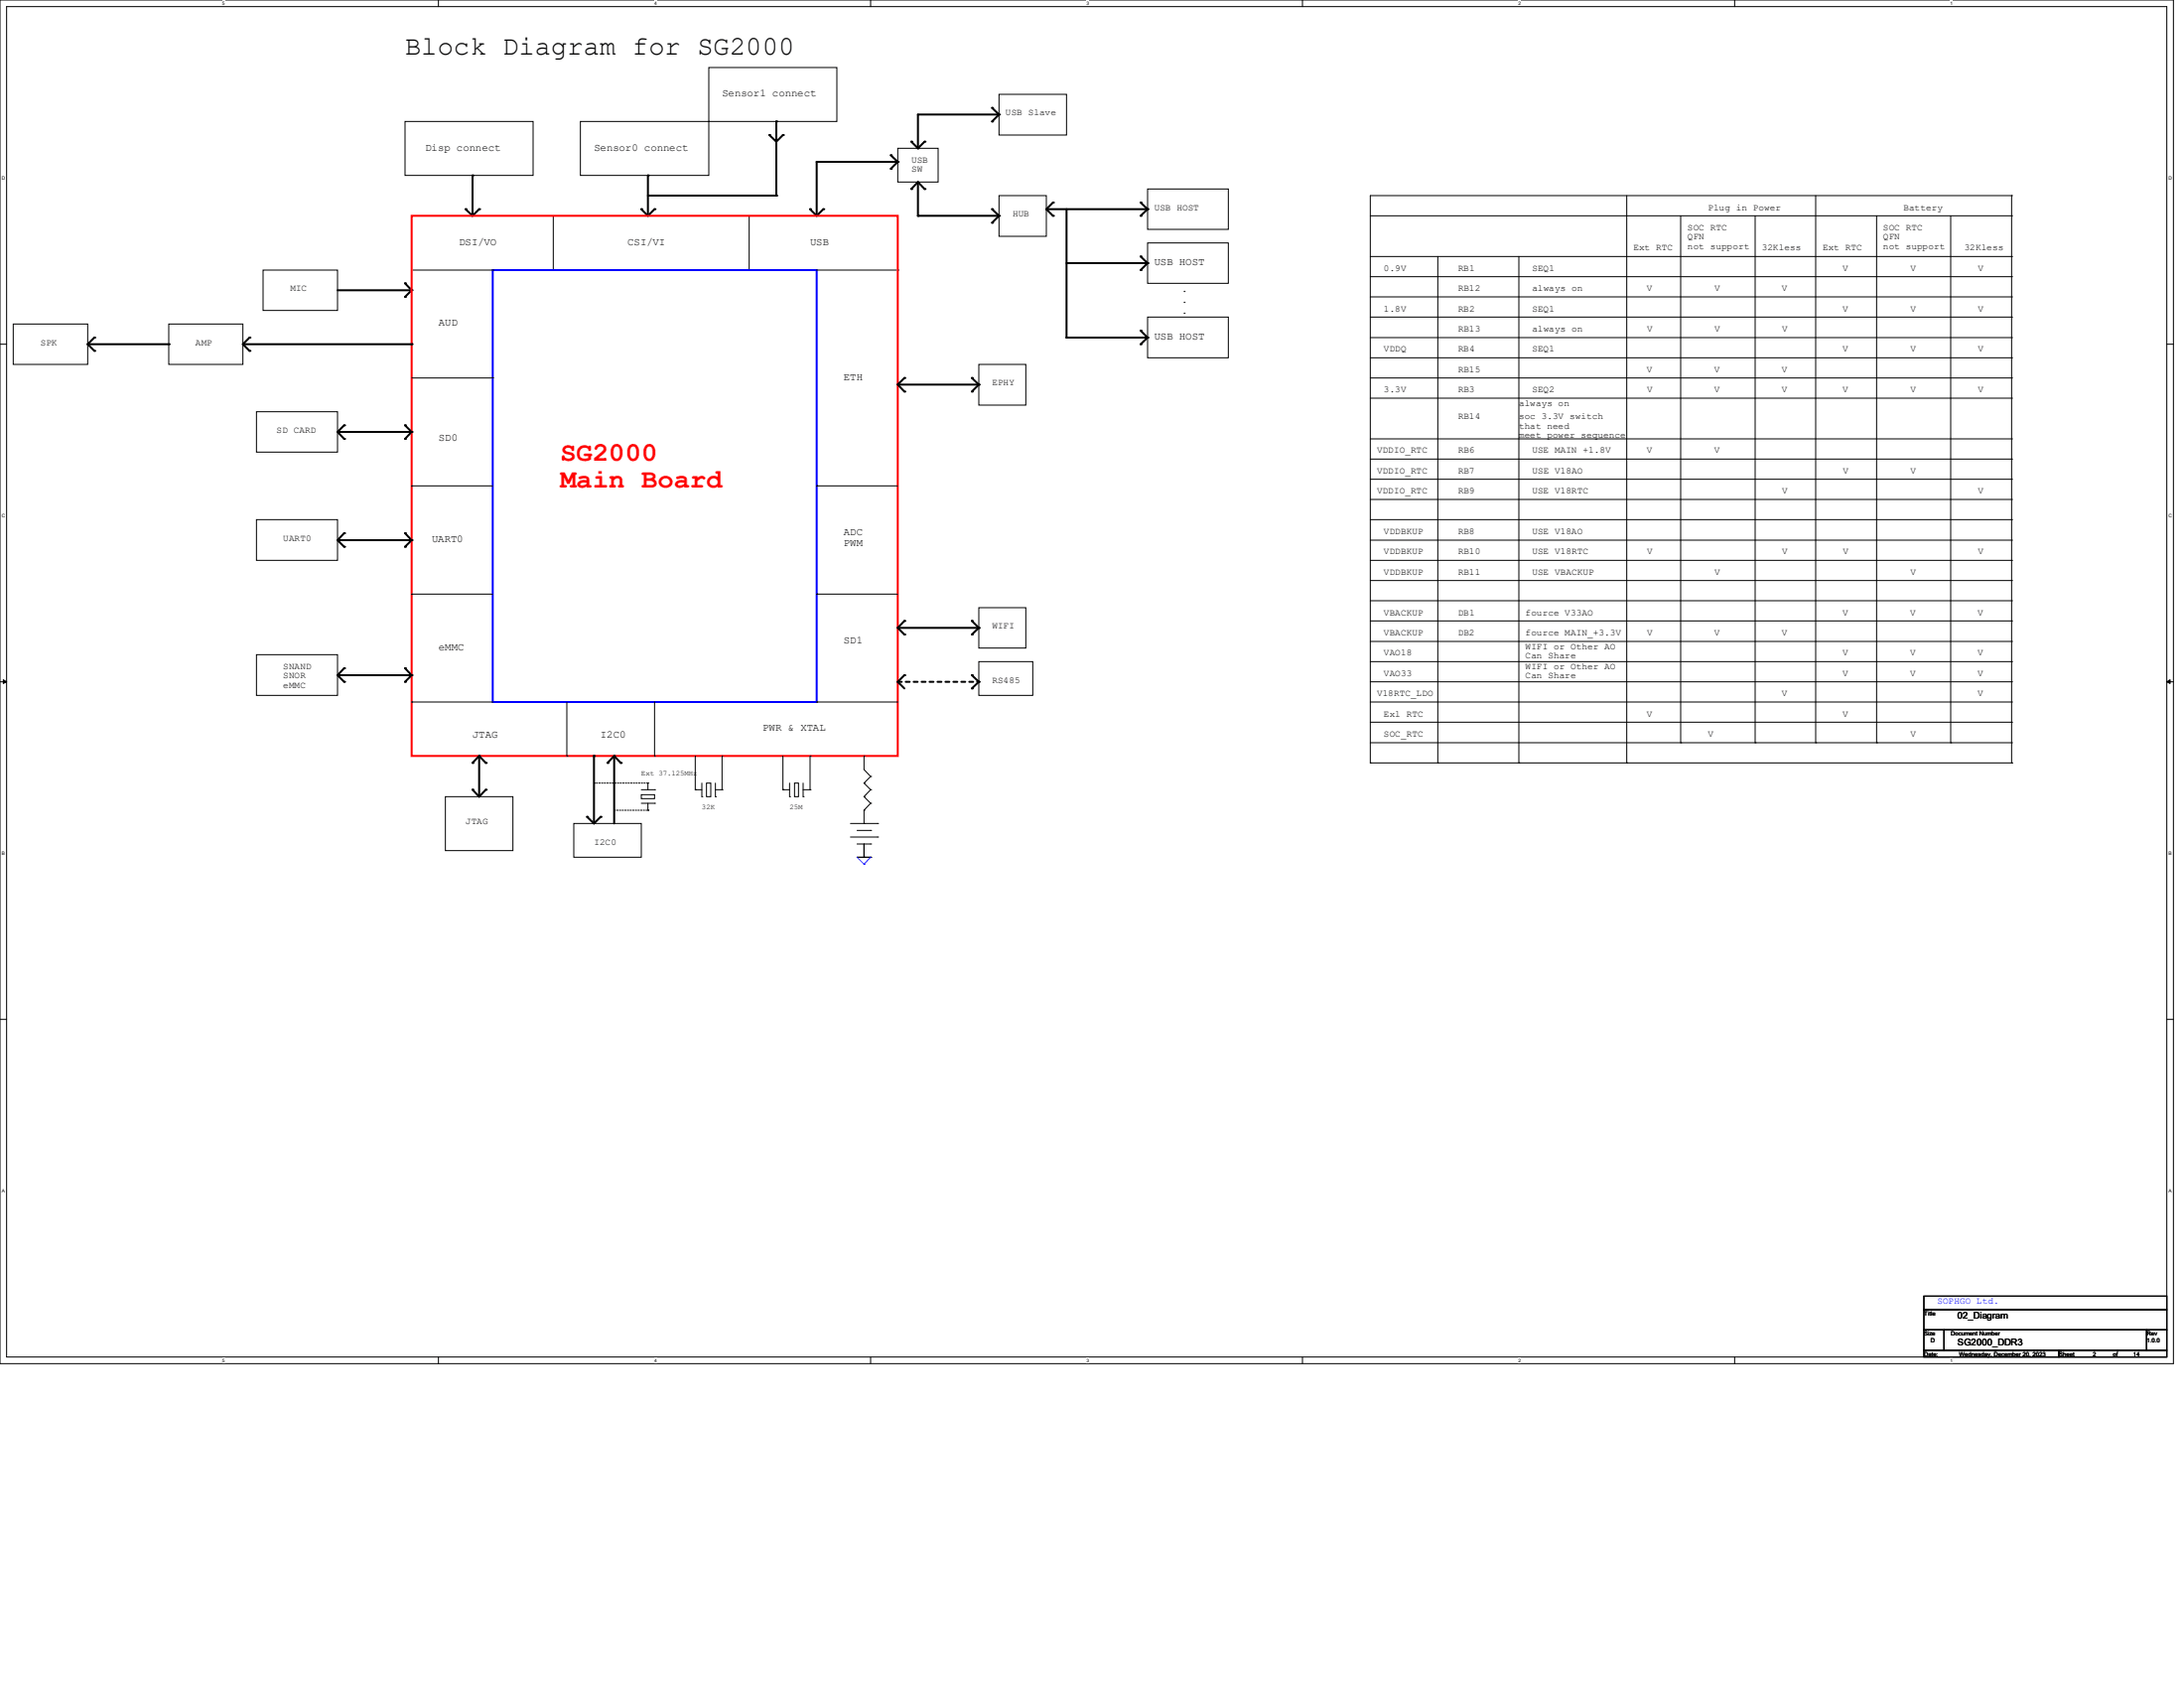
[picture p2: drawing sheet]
<svg xmlns="http://www.w3.org/2000/svg" width="279mm" height="216mm" viewBox="0 0 279 216" stroke-linecap="round" stroke-linejoin="round" font-family="sans-serif">
<path d="M0 0h278v174.4h-278zM.8 .8h276.4v172.8h-276.4z" fill="none" stroke="#000" stroke-width=".13"/>
<g fill="#fff">
<path d="M28.4 .1h.3v.7h-.3z"/>
<path d="M28.4 173.7h.3v.6h-.3z"/>
</g>
<path d="M56.1 0v.8M56.1 173.6v.8" fill="none" stroke="#000" stroke-width=".13"/>
<g fill="#fff">
<path d="M83.7 .1h.3v.7h-.3z"/>
<path d="M83.7 173.7h.3v.6h-.3z"/>
</g>
<path d="M111.4 0v.8M111.4 173.6v.8" fill="none" stroke="#000" stroke-width=".13"/>
<g fill="#fff">
<path d="M139 .1h.3v.7h-.3z"/>
<path d="M139 173.7h.3v.6h-.3z"/>
</g>
<path d="M166.6 0v.8M166.6 173.6v.8" fill="none" stroke="#000" stroke-width=".13"/>
<g fill="#fff">
<path d="M194.2 .1h.3v.7h-.3z"/>
<path d="M194.2 173.7h.3v.6h-.3z"/>
</g>
<path d="M221.9 0v.8M221.9 173.6v.8" fill="none" stroke="#000" stroke-width=".13"/>
<g fill="#fff">
<path d="M249.5 .1h.3v.7h-.3z"/>
<path d="M249.5 173.7h.3v.6h-.3z"/>
<path d="M.2 22.4h.4v.7h-.4z"/>
<path d="M277.4 22.4h.4v.7h-.4z"/>
<path d="M.2 65.6h.4v.7h-.4z"/>
<path d="M277.4 65.6h.4v.7h-.4z"/>
</g>
<path d="M0 44h.8M277.2 44h.8" fill="none" stroke="#000" stroke-width=".13"/>
<g fill="#fff">
<path d="M.2 108.8h.4v.7h-.4z"/>
<path d="M277.4 108.8h.4v.7h-.4z"/>
</g>
<path d="M0 87.2h.8M277.2 87.2h.8" fill="none" stroke="#000" stroke-width=".13"/>
<path d="M.4 87l.4 .2-.4 .2zM277.2 87.2l.4-.2v.4z" fill="#000" stroke="#000" stroke-width=".13"/>
<g fill="#fff">
<path d="M.2 152h.4v.7h-.4z"/>
<path d="M277.4 152h.4v.7h-.4z"/>
</g>
<g fill="none" stroke="#000" stroke-width=".13">
<path d="M51.8 15.5h16.4v6.9h-16.4zM74.3 15.5h16.4v6.9h-16.4zM90.7 8.6h16.4v6.9h-16.4zM114.9 19h5.1v4.3h-5.1zM127.8 12.1h8.6v5.2h-8.6zM33.7 34.5h9.5v5.2h-9.5zM52.7 34.5h10.3M63 34.5h.1M70.8 34.5h.1M70.8 27.6v6.9M95.8 34.5h.1M95.8 27.6v6.9"/>
<path d="M104.5 34.5h10.4M114.9 34.5h.1M127.8 25h6.1v5.2h-6.1zM146.8 24.2h10.3v5.1h-10.3zM146.8 31.1h10.3v5.1h-10.3zM175.3 27.6h82M175.3 32.8h82M175.3 35.4h82M175.3 38h82M183.9 32.8v64.8M194.3 32.8v64.8M208.1 25v72.6"/>
<path d="M215 27.6v67.4M224.5 27.6v67.4M232.3 25v70M240.1 27.6v67.4M249.6 27.6v67.4M257.3 25h.1M257.3 27.6h.1M257.3 32.8h.1M257.3 35.4h.1M257.3 38h.1M257.3 25h-82v72.6M257.3 25v72.6"/>
<path d="M1.7 41.4h9.5v5.2h-9.5zM21.6 41.4h9.5v5.2h-9.5zM32.8 52.7h10.4v5.1h-10.4zM52.7 48.3h10.3M63 48.3h.1M125.2 46.6h6v5.2h-6zM146.8 40.6h10.3v5.2h-10.3zM175.3 40.6h82M175.3 43.2h82M175.3 45.8h82M175.3 48.3h82M175.3 50.9h82"/>
<path d="M175.3 56.1h82M175.3 58.7h82M257.3 40.6h.1M257.3 43.2h.1M257.3 45.8h.1M257.3 48.3h.1M257.3 50.9h.1M257.3 56.1h.1M257.3 58.7h.1M32.8 66.5h10.4v5.2h-10.4zM52.7 62.1h.1M52.7 76h.1"/>
<path d="M52.7 62.1h10.3M52.7 76h10.3M104.5 62.1h.1M104.5 76h.1M104.5 62.1h10.4M104.5 76h10.4M125.2 77.7h6v5.2h-6zM175.3 61.3h82M175.3 63.9h82M175.3 66.5h82M175.3 69.1h82M175.3 71.7h82"/>
<path d="M175.3 74.3h82M175.3 76.8h82M175.3 79.4h82M257.3 61.3h.1M257.3 63.9h.1M257.3 66.5h.1M257.3 69.1h.1M257.3 71.7h.1M257.3 74.3h.1M257.3 76.8h.1M257.3 79.4h.1M32.8 83.7h10.4v5.2h-10.4z"/>
<path d="M52.7 89.8h.1M52.7 89.8h10.3M72.5 96.7h.1M72.5 89.8v6.9M83.7 96.7h.1M83.7 89.8v6.9M88.9 96.7v4.3M92.4 96.7h.1M92.4 96.7v4.3M100.2 96.7v4.3M103.6 96.7h.1M103.6 96.7v4.3"/>
<path d="M104.5 89.8h.1M104.5 89.8h10.4M110.5 96.7h.1M110.5 96.7v1.7l.9 .9M111.4 99.3h.1M111.4 99.3l-.9 .9M125.2 84.6h6.9v4.3h-6.9zM175.3 97.6h.1M175.3 82h82M175.3 84.6h82M175.3 87.2h82M175.3 89.8h82"/>
<path d="M175.3 92.4h82M175.3 95h82M175.3 97.6h82M183.9 97.6h.1M194.3 97.6h.1M208.1 97.6h.1M215 95h.1M224.5 95h.1M232.3 95h.1M240.1 95h.1M249.6 95h.1M257.3 97.6h.1"/>
<path d="M257.3 82h.1M257.3 84.6h.1M257.3 87.2h.1M257.3 89.8h.1M257.3 92.4h.1M257.3 95h.1M57 101.9h8.6v6.9h-8.6zM73.4 105.3h8.6v4.3h-8.6zM76 100.2h.1M76 100.2h6.9M78.6 103.6h4.3M82 101.6h1.7v.6h-1.7z"/>
<path d="M82 101h1.7M82 102.7h1.7M82.9 103.6h.1M82.9 100.2h.1M82.9 100.2v.8M82.9 102.7v.9M83.7 102.7h.1M83.7 101h.1M88.9 101h.1M88.9 101h.9M89.8 101.9h.1M89.8 100.2v1.7"/>
<path d="M90.4 100.2h.5v1.7h-.5zM91.5 101.9h.1M91.5 101h.9M91.5 100.2v1.7M92.4 101h.1M100.2 101h.1M100.2 101h.8M101 101.9h.1M101 100.2v1.7M101.6 100.2h.6v1.7h-.6zM102.7 101.9h.1M102.7 101h.9"/>
<path d="M102.7 100.2v1.7M103.6 101h.1M108.8 105.3h3.5M108.8 107.1h3.5M109.6 106.2h1.8M109.6 107.9h1.8M109.6 109.6h1.8M110.5 100.2h.1M110.5 101.9h.1M110.5 103.6h.1M110.5 105.3h.1M110.5 109.6h.1"/>
<path d="M110.5 103.6v1.7M110.5 107.9v1.7M110.5 100.2l.9 .8M110.5 101.9l.9 .8M111.4 101h.1M111.4 102.7h.1M111.4 106.2h.1M111.4 107.9h.1M111.4 109.6h.1M111.4 101l-.9 .9M111.4 102.7l-.9 .9M112.3 105.3h.1"/>
<path d="M112.3 107.1h.1M0 130.4h.8M277.2 130.4h.8M246.1 165.8h31.1v1.7h-31.1zM246.1 167.5h31.1v2.6h-31.1zM246.1 170.1h2.6v2.6h-2.6zM246.1 172.7h17.3v.9h-17.3zM248.7 170.1h25.9v2.6h-25.9zM263.4 172.7h13.8v.9h-13.8zM274.6 170.1h2.6v2.6h-2.6z"/>
</g>
<g fill="none" stroke="#000" stroke-width=".25">
<path d="M98.4 17.3h.1M98.4 17.3l.9 .8 .9-.8M99.3 15.5h.1M99.3 15.5v9.5M100.2 17.3h.1M114 19.9h.1M114 19.9l.9 .8M116.6 18.1h.1M116.6 18.1l.8 .9M117.4 19h.1M118.3 18.1h.1M118.3 18.1l-.9 .9"/>
<path d="M126.9 13.8h.1M126.9 15.5h.1M126.9 13.8l.9 .8M127.8 14.6h.1M127.8 14.6h-10.4v4.4M127.8 14.6l-.9 .9M43.2 37.1h9.5M51.8 36.2h.1M51.8 38h.1M51.8 36.2l.9 .9M52.7 37.1h.1M52.7 37.1l-.9 .9"/>
<path d="M59.6 26.8h.1M59.6 26.8l.9 .8M60.5 22.4h.1M60.5 22.4v5.2M61.3 26.8h.1M61.3 26.8l-.8 .8M82 26.8h.1M82 26.8l.9 .8M82.9 22.4h.1M82.9 25h16.4M82.9 22.4v5.2M83.7 26.8h.1"/>
<path d="M83.7 26.8l-.8 .8M99.3 25h.1M103.6 26.8h.1M103.6 26.8l.9 .8M104.5 20.7h.1M104.5 20.7h10.4M104.5 20.7v6.9M105.3 26.8h.1M105.3 26.8l-.8 .8M114 21.6h.1M114.9 20.7h.1M114.9 20.7l-.9 .9"/>
<path d="M116.6 24.2h.1M117.4 27.6h.1M117.4 23.3v4.3M117.4 23.3l.9 .9M117.4 23.3l-.8 .9M117.4 27.6h10.4M118.3 24.2h.1M126.9 26.8h.1M126.9 28.5h.1M126.9 26.8l.9 .8M127.8 27.6h.1M127.8 27.6l-.9 .9"/>
<path d="M133.9 26.8l.8 .8M133.9 26.8h12.9M134.7 25.9h.1M134.7 27.6h.1M134.7 25.9l-.8 .9M136.4 26.8v16.4M136.4 33.7h10.4M145.9 25.9h.1M145.9 27.6h.1M145.9 32.8h.1M145.9 34.5h.1M145.9 25.9l.9 .9"/>
<path d="M145.9 32.8l.9 .9M146.8 26.8h.1M146.8 33.7h.1M146.8 26.8l-.9 .8M146.8 33.7l-.9 .8M11.2 44l.9 .9M11.2 44h10.4M12.1 43.2h.1M12.1 44.9h.1M12.1 43.2l-.9 .8M21.6 44h.1M31.1 44h21.6"/>
<path d="M31.1 44l.8 .9M31.9 43.2h.1M31.9 44.9h.1M31.9 43.2l-.8 .8M43.2 55.2l.8 .9M43.2 55.2h9.5M44 54.4h.1M44 56.1h.1M44 54.4l-.8 .8M51.8 54.4h.1M51.8 56.1h.1M51.8 54.4l.9 .8"/>
<path d="M52.7 44h.1M52.7 55.2h.1M52.7 55.2l-.9 .9M114.9 49.2h10.3M114.9 49.2l.8 .9M115.7 48.3h.1M115.7 50.1h.1M115.7 48.3l-.8 .9M124.3 48.3h.1M124.3 50.1h.1M124.3 48.3l.9 .9M125.2 49.2h.1"/>
<path d="M125.2 49.2l-.9 .9M136.4 43.2h.1M136.4 43.2h10.4M145.9 42.3h.1M145.9 44h.1M145.9 42.3l.9 .9M146.8 43.2h.1M146.8 43.2l-.9 .8M43.2 69.1l.8 .8M43.2 69.1h9.5M44 68.2h.1M44 69.9h.1"/>
<path d="M44 68.2l-.8 .9M51.8 68.2h.1M51.8 69.9h.1M51.8 68.2l.9 .9M52.7 69.1h.1M52.7 69.1l-.9 .8M115.7 79.4h.1M115.7 79.4l-.8 .9M124.3 79.4h.1M124.3 79.4l.9 .9M43.2 86.4l.8 .8M43.2 86.4h9.5"/>
<path d="M44 85.5h.1M44 87.2h.1M44 85.5l-.8 .9M51.8 85.5h.1M51.8 87.2h.1M51.8 85.5l.9 .9M52.7 86.4h.1M52.7 86.4l-.9 .8M60.5 97.6h.1M61.3 96.7h.1M61.3 96.7v5.2M61.3 96.7l-.8 .9"/>
<path d="M61.3 96.7l.8 .9M62.1 97.6h.1M76 96.7h.1M76 96.7v8.6M77.7 97.6h.1M78.6 96.7h.1M78.6 96.7v8.6M78.6 96.7l-.9 .9M78.6 96.7l.8 .9M79.4 97.6h.1M114.9 87.2h.1M114.9 80.3h10.3"/>
<path d="M114.9 80.3l.8 .9M114.9 87.2l.8 .9M115.7 81.2h.1M115.7 86.4h.1M115.7 86.4l-.8 .8M124.3 81.2h.1M124.3 86.4h.1M124.3 88.1h.1M124.3 86.4l.9 .8-.9 .9M125.2 80.3h.1M125.2 80.3l-.9 .9M60.5 101h.1"/>
<path d="M60.5 101l.8 .9M62.1 101h.1M62.1 101l-.8 .9M75.1 104.5h.1M75.1 104.5l.9 .8M76.8 104.5h.1M76.8 104.5l-.8 .8"/>
</g>
<path d="M63 34.5h41.5v55.3h-41.5z" fill="none" stroke="#00f" stroke-width=".25"/>
<path d="M52.7 27.6h62.2v69.1h-62.2z" fill="none" stroke="#f00" stroke-width=".25"/>
<path d="M114.9 87.2h10.3M125.2 87.2h.1" fill="none" stroke="#000" stroke-width=".25" stroke-dasharray=".5"/>
<path d="M109.6 109.6l.9 .9M110.5 110.5h.1M111.4 109.6l-.9 .9" fill="none" stroke="#4200ff" stroke-width=".13"/>
<text font-size="3.4" x="51.8" y="7">Block Diagram for SG2000</text>
<g font-size="3.4" fill="#f00">
<text x="71.7" y="58.9">SG2000</text>
<text x="71.7" y="62.4">Main Board</text>
</g>
<g font-size="1.4">
<text x="92.4" y="12.4">Sensor1 connect</text>
<text x="54.4" y="19.3">Disp connect</text>
<text x="76" y="19.3">Sensor0 connect</text>
<text x="58.7" y="31.4">DSI/VO</text>
<text x="80.3" y="31.4">CSI/VI</text>
<text x="103.6" y="31.4">USB</text>
<text x="147.7" y="34">USB HOST</text>
<text x="56.1" y="41.7">AUD</text>
<text x="151.1" y="37.4">.</text>
<text x="151.1" y="38.7">.</text>
<text x="151.1" y="40.1">.</text>
<text x="147.7" y="43.4">USB HOST</text>
<text x="107.9" y="48.6">ETH</text>
<text x="56.1" y="56.4">SD0</text>
<text x="55.2" y="69.3">UART0</text>
<text x="107.9" y="68.5">ADC</text>
<text x="107.9" y="69.8">PWM</text>
<text x="56.1" y="83.2">eMMC</text>
<text x="107.9" y="82.3">SD1</text>
<text x="60.5" y="94.4">JTAG</text>
<text x="76.8" y="94.4">I2C0</text>
<text x="97.6" y="93.5">PWR &amp; XTAL</text>
</g>
<g font-size="1.2">
<text x="128.7" y="14.8">USB Slave</text>
<text x="116.6" y="20.8">USB</text>
<text x="116.6" y="22">SW</text>
<text x="129.5" y="27.7">HUB</text>
<text x="147.7" y="26.9">USB HOST</text>
<text x="215.9" y="29.5">SOC RTC</text>
<text x="218.5" y="26.9">Plug in Power</text>
<text x="240.9" y="29.5">SOC RTC</text>
<text x="243.5" y="26.9">Battery</text>
<text x="177" y="34.6">0.9V</text>
<text x="186.5" y="34.6">RB1</text>
<text x="196" y="34.6">SEQ1</text>
<text x="209" y="32">Ext RTC</text>
<text x="215.9" y="30.6">QFN</text>
<text x="215.9" y="31.8">not support</text>
<text x="225.4" y="32">32Kless</text>
<text x="233.2" y="32">Ext RTC</text>
<text x="235.8" y="34.6">V</text>
<text x="240.9" y="30.6">QFN</text>
<text x="240.9" y="31.8">not support</text>
<text x="244.4" y="34.6">V</text>
<text x="251.3" y="32">32Kless</text>
<text x="253" y="34.6">V</text>
<text x="37.1" y="37.2">MIC</text>
<text x="177" y="39.8">1.8V</text>
<text x="186.5" y="37.2">RB12</text>
<text x="186.5" y="39.8">RB2</text>
<text x="196" y="39.8">SEQ1</text>
<text x="196" y="37.2">always on</text>
<text x="210.7" y="37.2">V</text>
<text x="219.3" y="37.2">V</text>
<text x="228" y="37.2">V</text>
<text x="235.8" y="39.8">V</text>
<text x="244.4" y="39.8">V</text>
<text x="253" y="39.8">V</text>
<text x="5.2" y="44.2">SPK</text>
<text x="25" y="44.2">AMP</text>
<text x="177" y="45">VDDQ</text>
<text x="186.5" y="47.6">RB15</text>
<text x="186.5" y="42.4">RB13</text>
<text x="186.5" y="45">RB4</text>
<text x="196" y="45">SEQ1</text>
<text x="196" y="42.4">always on</text>
<text x="210.7" y="47.6">V</text>
<text x="210.7" y="42.4">V</text>
<text x="219.3" y="47.6">V</text>
<text x="219.3" y="42.4">V</text>
<text x="228" y="47.6">V</text>
<text x="228" y="42.4">V</text>
<text x="235.8" y="45">V</text>
<text x="244.4" y="45">V</text>
<text x="253" y="45">V</text>
<text x="126.9" y="49.3">EPHY</text>
<text x="177" y="50.2">3.3V</text>
<text x="186.5" y="53.6">RB14</text>
<text x="186.5" y="50.2">RB3</text>
<text x="194.3" y="51.9">always on</text>
<text x="194.3" y="53.6">soc 3.3V switch</text>
<text x="196" y="50.2">SEQ2</text>
<text x="210.7" y="50.2">V</text>
<text x="219.3" y="50.2">V</text>
<text x="228" y="50.2">V</text>
<text x="235.8" y="50.2">V</text>
<text x="244.4" y="50.2">V</text>
<text x="253" y="50.2">V</text>
<text x="35.4" y="55.4">SD CARD</text>
<text x="176.1" y="58">VDDIO_RTC</text>
<text x="186.5" y="58">RB6</text>
<text x="194.3" y="54.8">that need</text>
<text x="194.3" y="56">meet power sequence</text>
<text x="196" y="58">USE MAIN +1.8V</text>
<text x="210.7" y="58">V</text>
<text x="219.3" y="58">V</text>
<text x="176.1" y="63.1">VDDIO_RTC</text>
<text x="176.1" y="60.5">VDDIO_RTC</text>
<text x="186.5" y="63.1">RB9</text>
<text x="186.5" y="60.5">RB7</text>
<text x="196" y="63.1">USE V18RTC</text>
<text x="196" y="60.5">USE V18AO</text>
<text x="228" y="63.1">V</text>
<text x="235.8" y="60.5">V</text>
<text x="244.4" y="60.5">V</text>
<text x="253" y="63.1">V</text>
<text x="36.2" y="69.2">UART0</text>
<text x="177" y="68.3">VDDBKUP</text>
<text x="177" y="70.9">VDDBKUP</text>
<text x="186.5" y="68.3">RB8</text>
<text x="186.5" y="70.9">RB10</text>
<text x="196" y="68.3">USE V18AO</text>
<text x="196" y="70.9">USE V18RTC</text>
<text x="210.7" y="70.9">V</text>
<text x="228" y="70.9">V</text>
<text x="235.8" y="70.9">V</text>
<text x="253" y="70.9">V</text>
<text x="177" y="73.5">VDDBKUP</text>
<text x="186.5" y="73.5">RB11</text>
<text x="196" y="73.5">USE VBACKUP</text>
<text x="219.3" y="73.5">V</text>
<text x="244.4" y="73.5">V</text>
<text x="126.9" y="80.4">WIFI</text>
<text x="177" y="83.9">VAO18</text>
<text x="177" y="78.7">VBACKUP</text>
<text x="177" y="81.3">VBACKUP</text>
<text x="186.5" y="81.3">DB2</text>
<text x="186.5" y="78.7">DB1</text>
<text x="195.2" y="78.7">fource V33AO</text>
<text x="195.2" y="81.3">fource MAIN_+3.3V</text>
<text x="195.2" y="83">WIFI or Other AO</text>
<text x="210.7" y="81.3">V</text>
<text x="219.3" y="81.3">V</text>
<text x="228" y="81.3">V</text>
<text x="235.8" y="78.7">V</text>
<text x="235.8" y="83.9">V</text>
<text x="244.4" y="78.7">V</text>
<text x="244.4" y="83.9">V</text>
<text x="253" y="78.7">V</text>
<text x="253" y="83.9">V</text>
<text x="36.2" y="85.6">SNAND</text>
<text x="36.2" y="86.8">SNOR</text>
<text x="36.2" y="88">eMMC</text>
<text x="126.9" y="87.3">RS485</text>
<text x="176.1" y="89">V18RTC_LDO</text>
<text x="177" y="86.4">VAO33</text>
<text x="195.2" y="84.2">Can Share</text>
<text x="195.2" y="85.6">WIFI or Other AO</text>
<text x="195.2" y="86.8">Can Share</text>
<text x="228" y="89">V</text>
<text x="235.8" y="86.4">V</text>
<text x="244.4" y="86.4">V</text>
<text x="253" y="86.4">V</text>
<text x="253" y="89">V</text>
<text x="177" y="91.7">Exl RTC</text>
<text x="177" y="94.2">SOC_RTC</text>
<text x="210.7" y="91.7">V</text>
<text x="218.5" y="94.2">V</text>
<text x="235.8" y="91.7">V</text>
<text x="244.4" y="94.2">V</text>
<text x="59.6" y="105.5">JTAG</text>
<text x="76" y="108">I2C0</text>
<text x="250.4" y="172.1">SG2000_DDR3</text>
<text x="250.4" y="168.6">02_Diagram</text>
</g>
<text font-size="1.2" fill="#00f" x="247.8" y="166.8">SOPHGO Ltd.</text>
<g font-size=".9">
<text x="82" y="99.2">Ext 37.125MHz</text>
<text x="89.8" y="103.5">32K</text>
<text x="101" y="103.5">25M</text>
</g>
<g font-size=".8">
<text x="246.1" y="168.2">Title</text>
<text x="246.1" y="170.8">Size</text>
<text x="246.1" y="173.4">Date:</text>
<text x="247" y="171.7">D</text>
<text x="249.6" y="170.8">Document Number</text>
<text x="250.6" y="173.4">Wednesday, December 20, 2023</text>
<text x="263.4" y="173.4">Sheet</text>
<text x="267.7" y="173.4">2</text>
<text x="270.3" y="173.4">of</text>
<text x="272.9" y="173.4">14</text>
<text x="274.6" y="170.8">Rev</text>
<text x="274.6" y="171.7">1.0.0</text>
</g>
<g font-size=".6">
<text x="28.4" y=".6">5</text>
<text x="83.7" y=".6">4</text>
<text x="139" y=".6">3</text>
<text x="194.2" y=".6">2</text>
<text x="249.5" y=".6">1</text>
<text x=".2" y="23">D</text>
<text x="277.4" y="23">D</text>
<text x=".2" y="66.2">C</text>
<text x="277.4" y="66.2">C</text>
<text x=".2" y="109.3">B</text>
<text x="277.4" y="109.3">B</text>
<text x=".2" y="152.5">A</text>
<text x="277.4" y="152.5">A</text>
<text x="28.4" y="174.2">5</text>
<text x="83.7" y="174.2">4</text>
<text x="139" y="174.2">3</text>
<text x="194.2" y="174.2">2</text>
<text x="249.5" y="174.2">1</text>
</g>
</svg>
